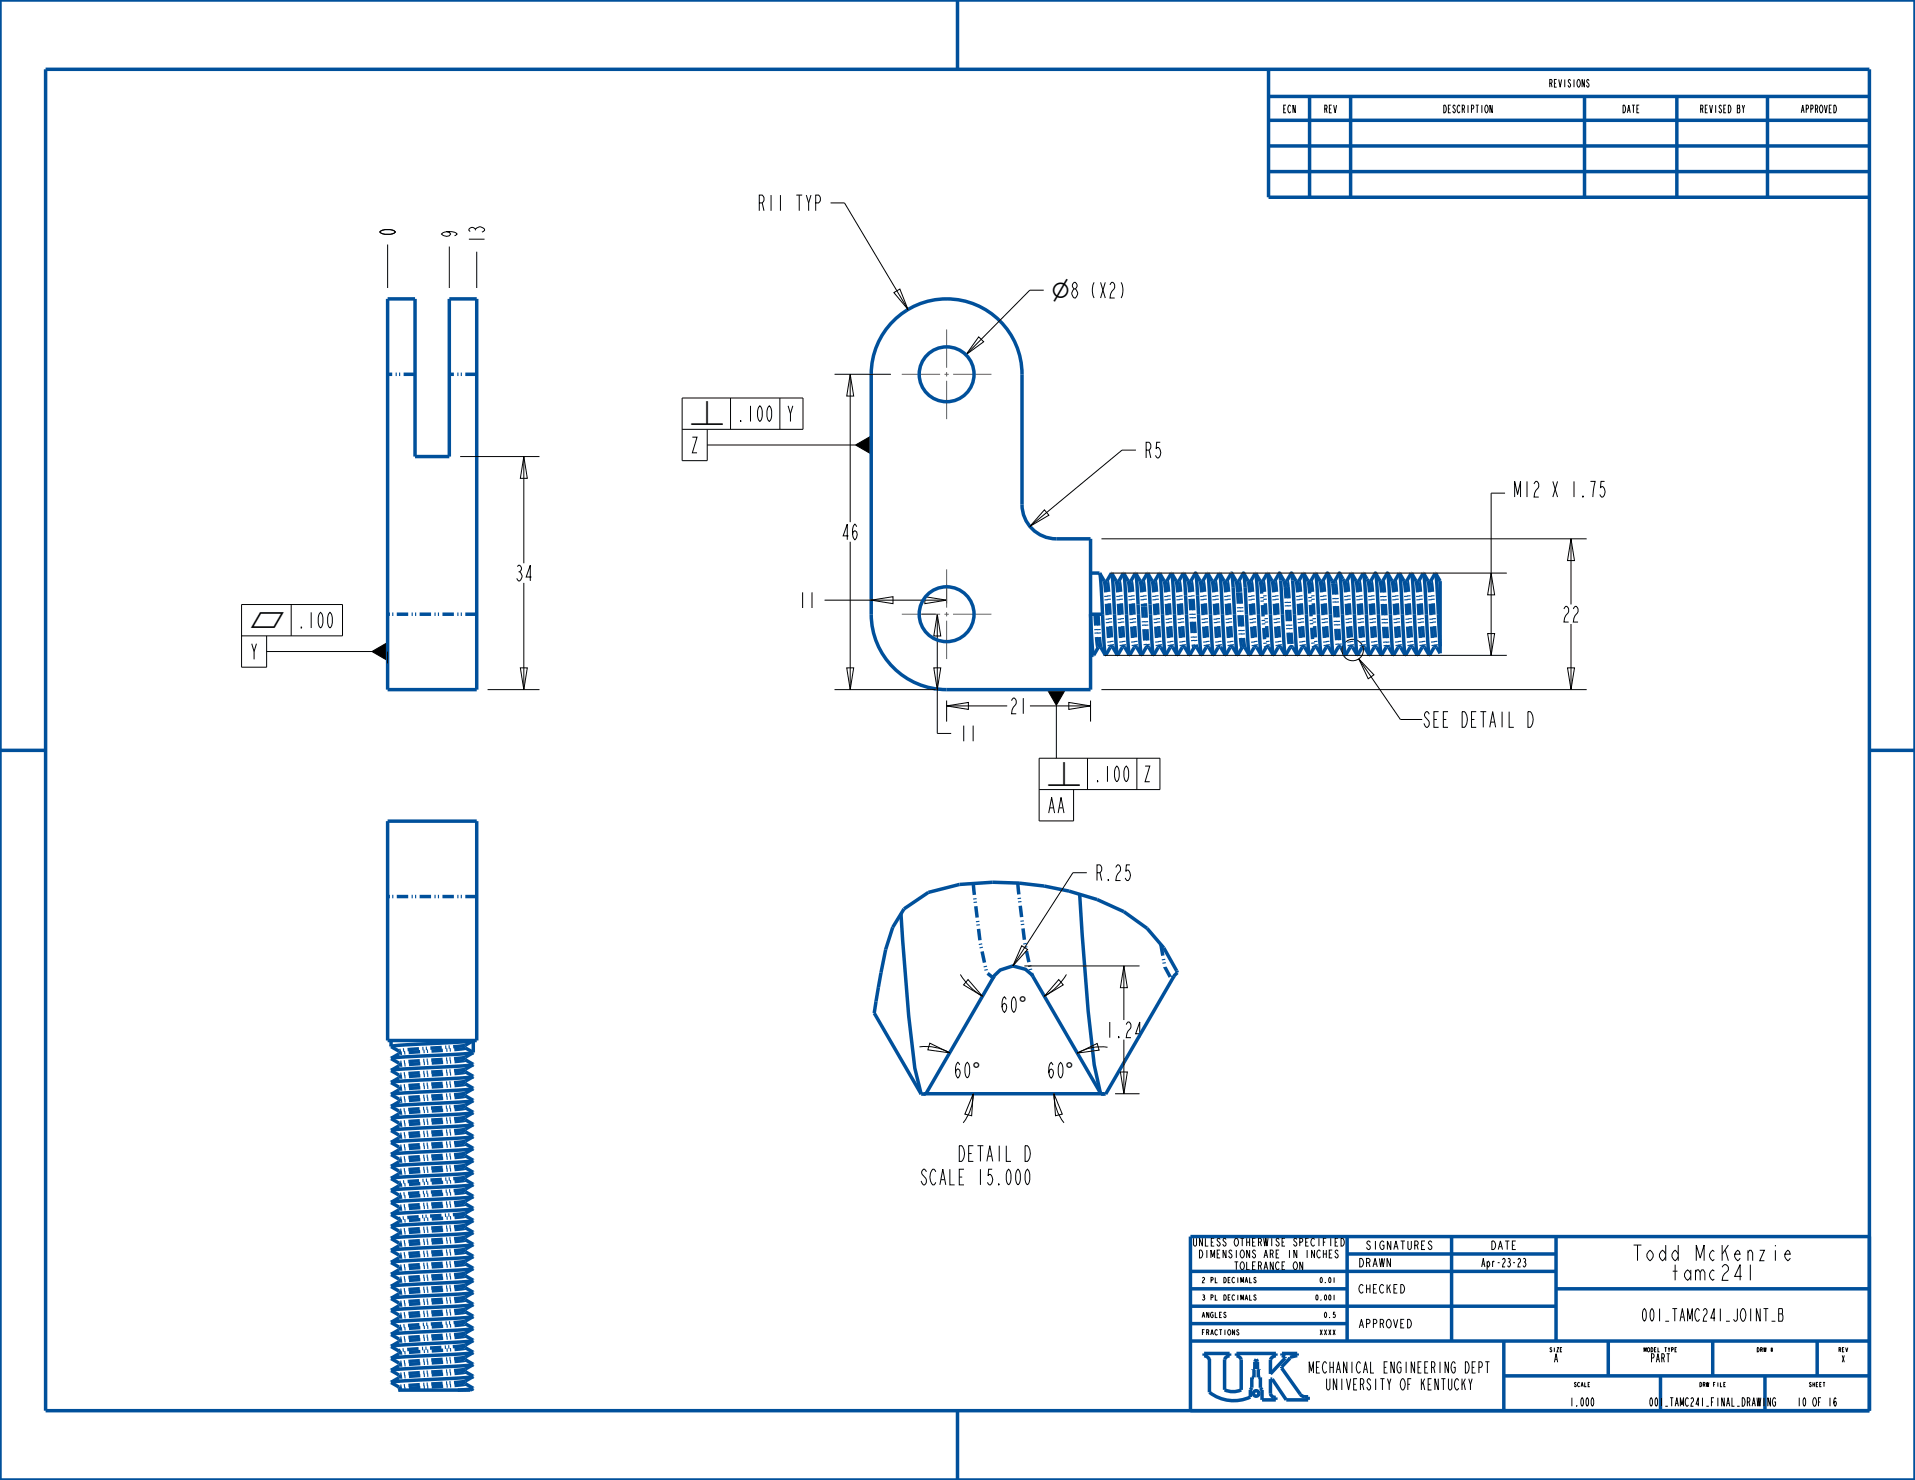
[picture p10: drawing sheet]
<svg xmlns="http://www.w3.org/2000/svg" width="279mm" height="216mm" viewBox="0 0 279 216" stroke-linecap="round" stroke-linejoin="round" font-family="sans-serif">
<g fill="none" stroke="#00509b" stroke-width=".51">
<path d="M0 0h279.4v215.9h-279.4zM6.7 10.1h266v195.7h-266zM139.7 0v10.1M185.1 10.1v18.7h87.6M185.1 17.5h87.6M185.1 14.1h87.6M191.1 14.1v14.7M197.1 14.1v14.7M231.2 14.1v14.7M244.7 14.1v14.7M257.9 14.1v14.7M185.1 25h87.6"/>
<path d="M185.1 21.3h87.6M56.6 43.6h4v23h5v-23h4v57h-13zM130.3 46.8a11 11 0 0 1 12-2.4 11 11 0 0 1 6.8 10.2v19a5 5 0 0 0 5 5h5v22h-21a11 11 0 0 1-11-11v-35a11 11 0 0 1 3.2-7.8zM160.4 83.6h.1M160.4 83.6l.2 1.5 .3 4.5M160.4 83.6l.7 1.2M160.6 94.4h.1M160.6 94.4l.7 1.2M160.9 89.6h-1.8l.1 1.2a23.4 23.4 0 0 0 .3 4.8l.7-1.2 .2-.1 .2 .1M160.9 89.6l.2 4.5 .2 1.5M161.1 84.8h.1M162.2 83.6l-.7 1.2-.2 .1-.2-.1"/>
<path d="M162.2 83.6l.8 1.3 .2-.1 .7-1.2M162.2 83.6l.2 1.5 .4 8.6 .2 1.9M162.4 94.4l-.2-.1-.2 .1-.7 1.2M162.4 94.4h.1M162.4 94.4l.6 1.2M163.9 83.6l.2 1.5 .5 8.6 .2 1.9M163.9 83.6l.7 1.2M164.1 94.4l-.2-.1-.2 .1-.7 1.2M164.1 94.4h.1M164.1 94.4l.7 1.2M164.6 84.8h.1M165.7 83.6l-.8 1.2h-.3"/>
<path d="M165.7 83.6l.8 1.3 .2-.1 .7-1.2M165.7 83.6l.2 2.1 .4 8.4 .2 1.5M165.9 94.4l-.2-.1-.2 .1-.7 1.2M165.9 94.4h.1M165.9 94.4l.6 1.2M166.5 95.6l.7-1.2 .2-.1 .2 .1 .7 1.2M167.4 83.6l.9 1.3 .2-.1 .7-1.2M167.4 83.6l.3 2.1 .4 8.4 .2 1.5M169.2 83.6l.2 1.9 .4 8.6 .2 1.5M169.2 83.6l.7 1.2M169.4 94.4l-.2-.1-.2 .1-.7 1.2M169.4 94.4h.1"/>
<path d="M169.4 94.4l.6 1.2M169.9 84.8h.1M170.9 83.6l.9 1.3 .2-.1 .7-1.2M170.9 83.6l-.7 1.2h-.3M170.9 83.6l.3 1.9 .4 8.6 .2 1.5M171.1 94.4l-.2-.1-.2 .1-.7 1.2M171.1 94.4h.1M171.1 94.4l.7 1.2M172.7 83.6l.2 2 .4 8.5 .2 1.5M172.7 83.6l.7 1.2M172.9 94.4l-.2-.1-.2 .1-.7 1.2M172.9 94.4h.1"/>
<path d="M172.9 94.4l.6 1.2M173.4 84.8h.1M173.5 95.6l.8-1.2 .2-.1 .8 1.3M174.4 83.6l-.7 1.2-.1 .1-.2-.1M174.4 83.6l.9 1.3 .2-.1 .7-1.2M174.4 83.6l.3 2 .4 8.5 .2 1.5M175.3 95.6l.8-1.3 .3 .1 .6 1.2M176.2 83.6l.8 1.3 .2-.1 .7-1.2M176.2 83.6l.2 1.5 .4 8.6 .2 1.9M177.9 83.6l.9 1.3 .2-.1 .7-1.2M177.9 83.6l.2 1.5 .5 8.6 .2 1.9M178.1 94.4l-.2-.1-.2 .1-.7 1.2"/>
<path d="M178.1 94.4h.1M178.1 94.4l.7 1.2M179.7 83.6l.7 1.2 .1 .1 .2-.1 .7-1.2M179.7 83.6l.2 2.1 .4 8.4 .2 1.5M179.9 94.4l-.2-.1-.2 .1-.7 1.2M179.9 94.4h.1M179.9 94.4l.6 1.2M181.4 83.6l.3 2.1 .4 8.4 .2 1.5M181.4 83.6l.7 1.2M181.6 94.4l-.2-.1-.2 .1-.7 1.2M181.6 94.4h.1M181.6 94.4l.7 1.2"/>
<path d="M182.1 84.8h.1M182.3 95.6l.8-1.3 .3 .1 .6 1.2M183.2 83.6l-.7 1.2h-.4M183.2 83.6l.2 1.9 .4 8.6 .2 1.5M183.2 83.6l.7 1.2M183.9 84.8h.1M184 95.6l.8-1.2 .2-.1 .8 1.3M184.9 83.6l.9 1.3 .2-.1 .7-1.2M184.9 83.6l-.7 1.2h-.3M184.9 83.6l.3 1.9 .4 8.6 .2 1.5M186.7 83.6l.7 1.2 .1 .1 .2-.1 .7-1.2M186.7 83.6l.2 1.6 .4 8.5 .2 1.9"/>
<path d="M186.9 94.4l-.2-.1-.2 .1-.7 1.2M186.9 94.4h.1M186.9 94.4l.6 1.2M187.5 95.6l.8-1.2 .2-.1 .8 1.3M188.4 83.6l.2 1.6 .5 8.5 .2 1.9M188.4 83.6l.7 1.2M189.1 84.8h.1M190.2 83.6l-.7 1.2-.2 .1-.2-.1M190.2 83.6l.2 1.5 .4 8.6 .2 1.9M190.2 83.6l.7 1.2M190.4 94.4l-.2-.1-.2 .1-.7 1.2M190.4 94.4h.1"/>
<path d="M190.4 94.4l.6 1.2M190.9 84.8h.1M191.9 83.6l-.7 1.2h-.3M191.9 83.6l.7 1.2 .3 .1 .8-1.3M191.9 83.6l.2 1.5 .5 8.6 .2 1.9M192.1 94.4l-.2-.1-.2 .1-.7 1.2M192.1 94.4h.1M192.1 94.4l.7 1.2M193.7 83.6l.8 1.3 .2-.1 .7-1.2M193.7 83.6l.2 1.5 .4 8.6 .2 1.9M193.9 94.4l-.2-.1-.2 .1-.7 1.2M193.9 94.4h.1"/>
<path d="M193.9 94.4l.6 1.2M195.4 83.6l.7 1.2 .2 .1 .2-.1 .7-1.2M195.4 83.6l.3 1.9 .4 8.6 .2 1.5M195.6 94.4l-.2-.1-.2 .1-.7 1.2M195.6 94.4h.1M195.6 94.4l.7 1.2M197.2 83.6l.2 1.5 .4 8.6 .2 1.9M197.2 83.6l.7 1.2M197.4 94.4l-.2-.1-.2 .1-.7 1.2M197.4 94.4h.1M197.4 94.4l.6 1.2M197.9 84.8h.1"/>
<path d="M198.7 94.4l-.7 1.2M198.7 94.4h.1M198.9 83.6l-.7 1.2-.2 .1-.1-.1M198.9 83.6l.2 1.5 .5 8.6 .2 1.9M198.9 83.6l.7 1.2M199.1 94.4l-.2-.1-.2 .1M199.1 94.4h.1M199.1 94.4l.7 1.2M200.7 83.6l-.7 1.2-.2 .1-.2-.1M200.7 83.6l.2 2.1 .4 8.4 .2 1.5M200.7 83.6l.7 1.2M200.9 94.4l-.2-.1-.2 .1-.7 1.2"/>
<path d="M200.9 94.4h.1M200.9 94.4l.6 1.2M201.4 84.8h.1M201.5 95.6l.7-1.2 .2-.1 .2 .1 .7 1.2M202.4 83.6l.7 1.2 .2 .1 .2-.1 .7-1.2M202.4 83.6l-.7 1.2-.1 .1-.2-.1M202.4 83.6l.3 2.1 .4 8.4 .2 1.5M203.3 95.6l.7-1.2 .2-.1 .2 .1 .6 1.2M204.2 83.6l.7 1.2 .2 .1 .1-.1 .7-1.2M204.2 83.6l.2 1.5 .4 8.6 .2 1.9M205 95.6l.7-1.2 .2-.1 .2 .1 .7 1.2M205.9 83.6l.7 1.2 .2 .1 .2-.1 .7-1.2"/>
<path d="M205.9 83.6l.3 1.9 .4 8.6 .2 1.5M206.8 95.6l.7-1.2 .2-.1 .2 .1 .6 1.2M207.7 83.6l.7 1.2 .2 .1 .1-.1M207.7 83.6l.2 1.5 .4 8.6 .2 1.9M208.7 84.8h.1M209.4 83.6l.3 1.9 .4 8.8M209.4 83.6l-.7 1.2M209.4 83.6l.7 1.2M210.1 84.8h.1M210.1 84.8v10.5l-.5-.9-.2-.1-.9 1.3M0 109.5h6.7M56.6 119.8h13v32h-13z"/>
<path d="M272.7 109.5h6.7M131.5 133.3l1.1 14.9 .9 7.6 .9 3.8M157.5 130.5l1.3 17 .9 7.9 .9 4.2M57.1 152.7l1.2 .8-.1 .2-1.1 .7M57.1 151.8v.9M57.1 154.4l1.2 .8-.1 .3-1.1 .6M57.1 159.6l1.1 .8 .1 .1-.1 .2-1.1 .7M57.1 156.1l1.2 .8v.2l-.1 .1M57.1 157.9l1.2 .8-.1 .3-1.1 .6M58.2 157.2h.1M58.2 157.2l-1.1 .7M67.9 158.1l1.1 .7"/>
<path d="M67.9 156.4l1.1 .6M67.9 158.1h.1M67.9 156.4h.1M69 158.8l-1.7 .2-8.7 .5-1.5 .1M69 153.6l-3.6 .3a65.9 65.9 0 0 0-8.3 .5M69 155.3l-3.6 .3a65.9 65.9 0 0 0-8.3 .5M69 157.1l-3.6 .3a65.9 65.9 0 0 0-8.3 .5M69 151.8l-2 .2-8.6 .5-1.3 .2M69 151.8l-1.1 .7-.1 .2 .1 .2 1.2 .6M69 158.8l-1.1 .7-.1 .1 .1 .3 1.1 .6M69 157.1l-1.1 .6-.1 .2 .1 .2M69 155.3l-1.1 .7-.1 .1 .1 .3"/>
<path d="M69 153.6l-1.1 .6-.1 .2 .1 .2 1.1 .7M69 151.8l.1 1.7M69 158.8h.1M69 157h.1M69 155.3h.1M69.1 153.5l-.1 .1M69.1 155.3h-.1M69.1 157l-.1 .1M69.1 158.8h-.1M134.4 159.6l-6.8-11.8 .9-5.9 .7-3.4 1-3.2 1.7-2.7 3.5-2.4 4.6-1.2a44.3 44.3 0 0 1 20.1 2.2l3.9 1.8 3.4 2.4 2.4 2.9 2 3.6-.5 .5-10 17.2h-.7M134.8 159.6h26.3M145 142.4l-9.9 17.2h-.7"/>
<path d="M145 142.4h.1M150.7 142.4l-1.1-1-1.8-.5-1.9 .6-.9 .9M150.7 142.4h.1M150.7 142.4l9.9 17.2M57.1 178.9l1.1 .7 .1 .2-.1 .2M57.1 177.1l1.1 .8 .1 .1-.1 .2M57.1 175.4l1.1 .7 .1 .2-.1 .2M57.1 173.6l1.1 .8 .1 .1-.1 .2M57.1 170.1l1.1 .8 .1 .1-.1 .2M57.1 171.9l1.1 .7 .1 .2-.1 .2M57.1 168.4l1.2 .8-.1 .3-1.1 .6M57.1 166.6l1.1 .8 .1 .1-.1 .2"/>
<path d="M57.1 164.9l1.2 .8-.1 .3-1.1 .6M57.1 163.1l1.2 .9-.1 .2-1.1 .7M57.1 161.4l1.1 .7 .1 .2-1.2 .8M58.2 167.7l-1.1 .7M58.2 171.2l-1.1 .7M58.2 173l-1.1 .6M58.2 174.7l-1.1 .7M58.2 176.5l-1.1 .6M58.2 178.2l-1.1 .7M58.2 180l-1.1 .6M58.2 173h.1M58.2 174.7h.1"/>
<path d="M58.2 176.5h.1M58.2 178.2h.1M58.2 167.7h.1M58.2 180h.1M58.2 171.2h.1M67.9 171.7v.4l1.1 .7M67.9 177v.3l1.1 .8M67.9 175.2v.4l1.1 .7M67.9 173.5v.3l1.1 .8M67.9 161.2l-.1 .1 .1 .3 1.1 .7M67.9 173.5h.1M67.9 175.2h.1"/>
<path d="M67.9 161.2h.1M67.9 177h.1M67.9 171.7h.1M69 179.8a65.9 65.9 0 0 1-8.3 .5l-3.6 .3M69 172.8a65.9 65.9 0 0 1-8.3 .5l-3.6 .3M69 165.8a65.9 65.9 0 0 1-8.3 .5l-3.6 .3M69 160.6l-3.6 .3a65.9 65.9 0 0 0-8.3 .5M69 174.6l-3.6 .3a65.9 65.9 0 0 0-8.3 .5M69 162.3l-3.6 .3a65.9 65.9 0 0 0-8.3 .5M69 176.3l-3.6 .3a65.9 65.9 0 0 0-8.3 .5M69 178.1l-3.6 .3a65.9 65.9 0 0 0-8.3 .5M69 167.6l-3.6 .3a65.9 65.9 0 0 0-8.3 .5"/>
<path d="M69 164.1l-3.6 .3a65.9 65.9 0 0 0-8.3 .5M69 169.3l-3.6 .3a65.9 65.9 0 0 0-8.3 .5M69 171.1l-3.6 .3a65.9 65.9 0 0 0-8.3 .5M69 178.1l-1.2 .8 .1 .2 1.1 .7M69 169.3l-1.2 .8 .1 .3 1.1 .6M69 167.6l-1.1 .6-.1 .2 .1 .2 1.1 .7M69 165.8l-1.2 .8 .1 .3 1.1 .6M69 162.3l-1.1 .7-.1 .1 .1 .3 1.1 .6M69 164.1l-1.1 .6-.1 .2 .1 .2 1.1 .7M69 172.8h.1M69 171h.1M69 160.6l-1.1 .6"/>
<path d="M69 169.3h.1M69 167.5h.1M69 165.8h.1M69 164h.1M69 162.3h.1M69 160.5h.1M69 171.1l-1.1 .6M69 172.8l-1.1 .7M69 174.6l-1.1 .6M69 176.3l-1.1 .7M69 179.8l-1.1 .7M69.1 160.5l-.1 .1"/>
<path d="M69.1 162.3h-.1M69.1 164l-.1 .1M69.1 165.8h-.1M69.1 167.5l-.1 .1M69.1 169.3h-.1M69.1 171l-.1 .1M69.1 172.8h-.1M57.1 198.1l1.2 .9-.1 .2-1.1 .7M57.1 199.9l1.2 .8-.1 .3-1.1 .6M57.1 196.4l1.1 .7 .1 .2-1.2 .8M57.1 192.9l1.1 .7 .1 .3-1.2 .7M57.1 194.6l1.1 .8 .1 .2-1.2 .8"/>
<path d="M57.1 187.6l1.1 .8 .1 .1-.1 .2M57.1 189.4l1.1 .7 .1 .2-1.2 .8M57.1 191.1l1.2 .9-.1 .2-1.1 .7M57.1 185.9l1.1 .7 .1 .2-.1 .2M57.1 184.1l1.1 .8 .1 .1-.1 .2-1.1 .7M57.1 182.4l1.2 .8-.1 .3-1.1 .6M57.1 180.6l1.1 .8 .1 .1-.1 .2M58.2 181.7l-1.1 .7M58.2 187l-1.1 .6M58.2 188.7l-1.1 .7M58.2 181.7h.1M58.2 187h.1"/>
<path d="M58.2 188.7h.1M67.9 196.2v.4l1.2 .7M67.9 182.2v.4l1.1 .7M67.9 192.7l-.1 .4 1.3 .7M67.9 185.7l-.1 .4 1.2 .7M67.9 199.7l-.1 .2 .1 .2 1.2 .7M67.9 189.2l-.1 .2 .1 .2 1.1 .7M67.9 180.5l-.1 .1 .1 .2 1.1 .8M67.9 182.2h.1M67.9 196.2h.1M67.9 192.7h.1M67.9 185.7h.1"/>
<path d="M67.9 199.7h.1M67.9 189.2h.1M67.9 180.5h.1M69 199.1l-3.6 .3a65.9 65.9 0 0 0-8.3 .5M69 193.8a65.9 65.9 0 0 1-8.3 .5l-3.6 .3M69 192.1l-3.6 .3a65.9 65.9 0 0 0-8.3 .5M69 197.3l-3.6 .3a65.9 65.9 0 0 0-8.3 .5M69 181.6l-3.6 .3a65.9 65.9 0 0 0-8.3 .5M69 183.3l-3.6 .3a65.9 65.9 0 0 0-8.3 .5M69 185.1l-3.6 .3a65.9 65.9 0 0 0-8.3 .5M69 190.3l-3.6 .3a65.9 65.9 0 0 0-8.3 .5M69 186.8a65.9 65.9 0 0 1-8.3 .5l-3.6 .3"/>
<path d="M69 195.6l-3.6 .3a65.9 65.9 0 0 0-8.3 .5M69 188.6l-3.6 .3a65.9 65.9 0 0 0-8.3 .5M69 197.3l-1.1 .7-.1 .2 1.3 .8M69 193.8l-1.1 .7-.1 .1 .1 .3 1.2 .6M69 190.3l-1.1 .7-.1 .1 .1 .2 1.1 .8M69 186.8l-1.2 .8 .1 .2 1.1 .8M69 183.3l-1.1 .7-.1 .1 .1 .2 1.1 .8M69 181.6l-1.1 .6M69 185.1l-1.1 .6M69 188.6l-1.1 .6M69 192.1l-1.1 .6M69 195.6l-1.1 .6"/>
<path d="M69 199.1l-1.1 .6M69.1 193.8h-.1M69.1 195.5l-.1 .1M69.1 197.3h-.1M69.1 199l-.1 .1M173.7 195.6h99M173.7 193.1h22.8M173.7 190.5h53.3M173.7 188h22.8M173.7 185.5h53.3M176.5 198.3v4.8a5.8 5.8 0 0 0 5.9 .7v-1l.2-.4v-1.5h.4v-1.1h-.2v-.1h.3v-1l.2-.4 .2 .4v1h.2v.1h-.1v1.1h.3v1.6l.2 .3v1.4h2v-.3a.69 .69 0 0 1-.7-.6v-2.1h.2l2.1 3h3.2v-.4a1.07 1.07 0 0 1-1.2-.4l-2.7-3.8M176.5 198.3a.96 .96 0 0 0-.8-.5v-.4h3.7v.4l-.6 .2-.1 .3v4.4a2.92 2.92 0 0 0 2.4 .1v-4.5l-.4-.4-.3-.1v-.4h5.8v.4a.96 .96 0 0 0-.8 .5v2.1l2.1-2.3v-.2l-.5-.2v-.3h2.3v.3l-1.1 .3v.1l-1.2 1.3"/>
<path d="M196.5 182.9h30.5M196.5 180.4v15.2M211.8 180.4v15.2M219.4 195.6v10.2M227 188h45.7M227 180.4v15.2M234.6 195.6v5.1M249.9 195.6v5.1M265.1 195.6v5.1M272.7 180.4h-99v25.4M57.1 201.6l1.2 .8v.2l-.2 .2h10.5l.4-.2M67.9 201.5l-.1 .1 .1 .2 1.2 .7"/>
<path d="M67.9 201.5h.1M69 200.8a65.9 65.9 0 0 1-8.3 .5l-3.6 .3M69 202.6l-2.2 .2M69 200.8l-1.1 .7M69.1 200.8h-.1M69.1 202.5l-.1 .1M139.7 205.8v10.1M219.4 200.7h53.3M242.3 200.7v5.1M257.5 200.7v5.1"/>
<circle cx="183.3" cy="203.3" r=".4"/>
</g>
<g fill="none" stroke="#000" stroke-width=".15">
<path d="M56.6 35.7v6.3M65.6 36v6M69.6 36.7v5.3M121.2 29.6h2l9.3 15.6M106.6 58.1v4.5M113.8 58.1v4.5M121.8 54.6h8.2M124 54.6l.6 3.2h-1.1zM124 54.6v21.6M130.4 42.7l.9-.5 1.2 3zM142.8 49.1l.7 .8-2.6 1.9zM152.3 42.3h-2.1l-9.3 9.5"/>
<path d="M67.1 66.6h11.6M76.4 66.6l.5 3.2h-1zM76.4 66.6v15.6M99.5 62.6h17.7v-4.5h-17.7v9.1h3.7v-4.6M103.2 64.9h21.6M124 79v21.6M124.8 64.9l2.3-1.3v2.6zM152.4 74.4l.6 .8-2.7 1.6zM160.7 78.6h70.8M165.7 65.7h-2l-13.4 11.1M219.6 71.9h-2v23.7M229.2 78.6l.5 3.2h-1z"/>
<path d="M229.2 78.6v9.6M35.2 92.8h14.8v-4.6h-14.8v9.1h3.7v-4.5M38.9 95h15.4M42.5 88.2v4.6M54.3 95l2.3-1.3v2.7zM75.9 97.4h1l-.5 3.2zM76.4 85v15.6M120.3 87.6h17.8M123.5 97.4h1.1l-.6 3.2zM127.1 87.6l3.2-.6v1.1zM134.5 89.6h2M134.9 87l3.2 .6-3.2 .5z"/>
<path d="M136.2 97.4h1.1l-.6 3.2zM136.7 89.6l.6 3.2h-1.1zM136.7 89.6v17.4h2.1M138.1 85.3v2.7M161.1 95.6h58.7M162 83.6h57.8M198.2 96.1l2.3 2.3-.9 .6zM198.2 96.1l6.1 8.9h3.2M217 92.4h1.1l-.5 3.2zM217.6 83.6l.5 3.2h-1.1zM228.7 97.4h1l-.5 3.2zM229.2 91v9.6"/>
<path d="M71.1 100.6h7.6M121.8 100.6h14.7M138.1 103l3.2-.5v1zM138.1 102.2v3.1M138.1 103h8.9M150.3 103h8.8M151.6 115.2h17.6v-4.6h-17.6v9.2h5v-4.6M152.8 100.6h2.6l-1.3 2.3zM154.1 102.9v7.7M155.9 102.5l3.2 .5-3.2 .5zM158.7 110.6v4.6M159.1 102.2v3.1"/>
<path d="M160.7 100.6h70.8M165.9 110.6v4.6M149.1 138l.8 .5-2.1 2.4zM158.6 127.3h-2.1l-8.7 13.6M134.2 152.7a6.9 6.9 0 0 1 4.4 .9M135.7 152.2l2.9 1.4-3.2-.5zM140.1 142.2l.8 1 .9 1 1.5 1.1M141.2 142.9l2.1 2.4-2.7-1.6zM142 159.6a6.9 6.9 0 0 1-1.5 4.2M142 159.6l-.2 3.2-1-.3zM149.5 140.9h16.8M153.8 159.6a6.9 6.9 0 0 0 1.4 4.2"/>
<path d="M153.8 159.6l1.2 2.9-1 .3zM154.5 142.9l.6 .8-2.7 1.6zM155.6 142.2l-.8 1-.8 1-1.6 1.1M157.2 153.6l2.9-1.4 .3 1zM161.6 152.8a6.9 6.9 0 0 0-4.4 .8M162.7 159.6h3.6M163.5 156.4h1l-.5 3.2zM164 140.9l.5 3.2h-1zM164 140.9v7.9M164 151.7v7.9M178 180.8l-.1-.2-.3 .2 .4 .6v.3l-.3 .1-.2-.3M178.6 188.9a.39 .39 0 0 1 .3 .4 .39 .39 0 0 1-.3 .4z"/>
<path d="M178.6 186.3a.39 .39 0 0 1 .3 .4 .39 .39 0 0 1-.3 .4zM188.1 182.4v1.1M188.8 184.2l.1-.1a.63 .63 0 0 1 .4 .5 .63 .63 0 0 1-.4 .6l-.2-.3v-.3zM189.2 180.8l-.2-.2-.2 .2 .4 .6v.3l-.3 .1-.2-.3M190.1 184.1v1.1l-.5-1.1v1.1M191.8 182.4v1.1l-.4-1.1v1.1"/>
<circle cx="197.4" cy="94.8" r="1.56"/>
</g>
<path d="M124.8 64.9l2.3-1.3v2.6zM54.3 95l2.3-1.3v2.7zM152.8 100.6h2.6l-1.3 2.3z" fill="#000"/>
<g fill="none" stroke="#00509b" stroke-width=".51" stroke-dasharray="1.7 .5 .2 .3 .2 .5" stroke-linecap="butt">
<path d="M60.6 54.6h-4M69.6 54.6h-4M69.6 89.6h-13M159.8 89.6v.5a18.9 18.9 0 0 0 .4 4.4v-.1M160.2 89.6l.4 4.7M160.6 94.3v.1M161.1 84.8l.2 1.7 .5 6.9 .2 1M161.5 84.8h.1a45.8 45.8 0 0 1 .4 6.3l.3 3.1M162.3 94.2l.1 .2M162.9 84.8l.2 1.7 .4 6.9 .2 1M163.2 84.8h.1a38.1 38.1 0 0 1 .5 6.1l.3 3.5M164.6 84.8l.2 1.7 .5 6.9 .2 1"/>
<path d="M165 84.8h.1a35.9 35.9 0 0 1 .4 5.9l.3 3.7M165.8 94.4h.1M166.4 84.8l.3 3.7M166.7 88.5v.5a29.3 29.3 0 0 0 .5 5.5v-.1M166.7 84.8l.2 .6 .2 3.1M167.1 88.5l.3 4.3 .2 1.6M168.1 84.8l.2 1.7 .5 6.9 .2 1M168.5 84.8h.1a39.2 39.2 0 0 1 .4 6.2l.4 3.4M169.9 84.8a67.2 67.2 0 0 1 .6 7.9l.1 1.4 .1 .3M170.2 84.8h.1a37.4 37.4 0 0 1 .5 6.1l.3 3.5M171.6 84.8l.2 1.7 .5 6.9 .2 1M172 84.8h.1a35.1 35.1 0 0 1 .4 5.9l.3 3.7"/>
<path d="M172.8 94.4h.1M173.4 84.8l.2 2.6M173.6 87.4l.1 1.2a32.8 32.8 0 0 0 .5 5.8M173.7 84.8l.2 .5 .2 2.1M174.1 87.4l.3 5.5 .2 1.5M175.1 84.8l.2 1.7 .5 6.9 .2 1M175.5 84.8l.2 1 .4 6.9 .3 1.7M176.9 84.8l.2 1.7 .4 6.9 .2 1M177.2 84.8h.1a36.8 36.8 0 0 1 .5 6l.3 3.6M178.6 84.8l.2 1.7 .5 6.9 .2 1M179 84.8h.1a34.5 34.5 0 0 1 .4 5.8l.3 3.7M179.8 94.3l.1 .1"/>
<path d="M180.4 84.8l.2 1.6M180.6 86.4l.4 6.6 .1 1.2 .1 .2M180.7 84.8l.1-.1a1.85 1.85 0 0 1 .2 1.3v.4M181 86.4l.6 7.9M181.6 94.3v.1M182.1 84.8l.3 3.5a38.3 38.3 0 0 0 .5 6.1h.1M182.5 84.8l.2 1 .4 6.9 .3 1.7M183.9 84.8v.1M183.9 84.9l.3 2.9a43.9 43.9 0 0 0 .5 6.6M184.2 84.8l.3 1 .4 6.9 .2 1.7M185.6 84.8l.2 1.7 .5 6.9 .2 1M186 84.8h.1a33.9 33.9 0 0 1 .4 5.8l.3 3.7"/>
<path d="M186.8 94.3l.1 .1M187.4 84.8l.1 .8M187.5 85.6l.2 3.3a29.7 29.7 0 0 0 .5 5.5M187.7 84.8l.2 .8M187.9 85.6l.2 1.5a56.6 56.6 0 0 0 .5 7.3M189.1 84.8l.2 1.7 .5 6.9 .2 1M189.5 84.8h.1a37.8 37.8 0 0 1 .4 6.1l.4 3.5M190.9 84.8v.1M190.9 84.9l.3 2.8a44.7 44.7 0 0 0 .5 6.7M191.2 84.8h.1a35.5 35.5 0 0 1 .5 5.9l.3 3.7M192.6 84.8l.2 1.7 .5 6.9 .2 1M193 84.8l.1 .2 .1 1 .6 8.3"/>
<path d="M193.8 94.3l.1 .1M194.4 84.8v.3M194.4 85.1l.3 3.1a39.5 39.5 0 0 0 .5 6.2M194.7 84.8l.2 .3M194.9 85.1l.1 1.4a69.5 69.5 0 0 0 .6 7.9M196.1 84.8l.2 1.7 .5 6.9 .2 1M196.5 84.8l.2 1 .4 6.9 .3 1.7M197.9 84.8l.2 1.7 .4 6.9 .2 1M198.2 84.8l.3 1 .4 6.9 .2 1.7M199.6 84.8l.2 1.7 .5 6.9 .2 1M200 84.8l.2 1 .4 6.9 .3 1.7M201.4 84.8l.3 3.5a38.1 38.1 0 0 0 .5 6.1"/>
<path d="M201.7 84.8h.1M201.8 84.8l.2 1.6 .4 6.5 .2 1.5M203.1 84.8l.2 1.7 .5 6.9 .2 1M203.5 84.8l.2 1 .4 6.9 .3 1.7M204.9 84.8l.2 1.7 .4 6.9 .2 1M205.2 84.8l.3 1 .4 6.9 .2 1.7M206.6 84.8l.2 1.7 .5 6.9 .2 1M207 84.8l.2 1 .4 6.9 .3 1.7M208.4 84.8l.2 1.7 .4 6.9 .2 1M208.7 84.8l.3 1 .4 6.9 .2 1.7M69.6 130.8h-13M142 128.9l1 8.7 1 4.3 .9 .7 .1-.2"/>
<path d="M148.5 128.8l1 8.8 .9 4.3 .3 .5M169.4 137.8l.6 3.3 .9 1.7 .4-.4M67.8 152.5l-2.9 .3a45.6 45.6 0 0 0-6.7 .5M67.9 152.5h-.1M67.9 159.9l-.2 .1-1 .1-8.3 .6M67.9 154.2l-1.8 .2-6.8 .5-1.1 .2M67.9 157.7l-1.8 .2-6.8 .5-1.1 .2M67.9 156l-1.8 .2-6.8 .4-1.1 .2M67.9 159.5l-1.8 .2-6.8 .4-1.1 .2M67.9 154.6l-1.1 .2-6.8 .5-1.8 .2M67.9 158.1l-1.1 .2-6.8 .5-1.8 .2M67.9 156.4l-1.1 .2-6.8 .4-1.8 .2"/>
<path d="M67.9 152.9l-1.3 .2-6.7 .4-1.7 .2M58.3 164.2h-.1M58.3 171.2h-.1M58.3 178.2h-.1M58.3 165.9l-.1 .1M58.3 172.9l-.1 .1M58.4 179.9l-.2 .1M58.4 160.7h-.2M58.4 167.7h-.2M58.4 174.7h-.2M67.7 177l-2.8 .3a44.6 44.6 0 0 0-6.7 .5M67.8 171.8l-2.9 .2a46.1 46.1 0 0 0-6.7 .5v.1"/>
<path d="M67.8 173.5l-2.7 .3a49.1 49.1 0 0 0-6.9 .5M67.9 161.2l-3.6 .4a37.6 37.6 0 0 0-6.1 .4v.1M67.9 175.2a66.6 66.6 0 0 1-7.9 .6l-1.4 .2-.4 .1M67.9 173.5h-.1M67.9 171.7l-.1 .1M67.9 177h-.2M67.9 166.5l-1.8 .2-6.8 .4-1.1 .2M67.9 178.7l-1.8 .2-6.8 .5-1.1 .2M67.9 172.1v.1a34 34 0 0 1-5.8 .4l-3.8 .3M67.9 179.1l-.2 .1-1.1 .1-8.2 .6M67.9 165.1v.1a34.6 34.6 0 0 1-5.9 .4l-3.7 .3M67.9 164.7l-1.8 .2-6.8 .5-1.1 .2"/>
<path d="M67.9 170.4a36.2 36.2 0 0 1-6 .5l-3.6 .3M67.9 163.4a36.8 36.8 0 0 1-6.1 .5l-3.5 .3M67.9 173.9h-.1a45.6 45.6 0 0 1-6.3 .5l-3.1 .3M67.9 166.9l-.2 .1-1 .1-8.3 .6M67.9 168.6l-1.1 .2-6.8 .5-1.8 .2M67.9 161.6l-1.1 .2-6.8 .5-1.8 .2M67.9 163l-1.8 .2-6.8 .4-1.1 .2M67.9 168.2l-1.8 .2-6.8 .5-1.1 .2M67.9 170l-1.8 .2-6.8 .4-1.1 .2M67.9 177.4a35.6 35.6 0 0 1-6 .5l-3.6 .3M67.9 175.6v.1a37.9 37.9 0 0 1-6.1 .4l-3.6 .4M58.4 186.9l-.2 .1"/>
<path d="M67.7 196.3l-2.8 .2a44.1 44.1 0 0 0-6.7 .5v.1M67.8 192.7l-2.7 .3a48.6 48.6 0 0 0-6.9 .5v.1M67.9 182.2a66.3 66.3 0 0 1-7.9 .6l-1.4 .2-.4 .1M67.9 196.2l-.2 .1M67.9 198l-1.8 .2-6.8 .4-1.1 .2M67.9 192.7h-.1M67.9 198.4l-1.1 .2-6.8 .4-1.8 .2M67.9 199.7l-1.8 .2-6.8 .5-1.1 .2M67.9 191.4l-1.1 .2-6.8 .4-1.8 .2M67.9 184l-1.8 .2-6.8 .4-1.1 .2M67.9 185.7l-1.8 .2-6.8 .5-1.1 .2M67.9 191l-1.8 .2-6.8 .4-1.1 .2"/>
<path d="M67.9 184.4l-1.1 .2-6.8 .4-1.8 .2M67.9 196.6l-1.1 .2-6.8 .5-1.8 .2M67.9 180.5l-1.8 .2-6.8 .4-1.1 .2M67.9 187.5l-1.8 .2-6.8 .4-1.1 .2M67.9 187.9a39.2 39.2 0 0 1-6.2 .5l-3.5 .3M67.9 194.9l-1.1 .2-6.8 .4-1.8 .2M67.9 180.9a39.2 39.2 0 0 1-6.2 .5l-3.5 .3M67.9 189.2l-1.8 .2-6.8 .5-1.1 .2M67.9 194.5l-1.8 .2-6.8 .4-1.1 .2M67.9 189.6l-1.1 .2-6.8 .5-1.8 .2M67.9 182.6l-1.1 .2-6.8 .5-1.8 .2M67.9 193.1l-1.1 .2-6.8 .5-1.8 .2"/>
<path d="M67.9 186.1l-.2 .1-1 .1-8.3 .6M67.9 201.9l-1.1 .2-6.8 .4-1.8 .2M67.9 201.5l-1.8 .2-6.8 .4-1.1 .2M67.9 200.1l-1.1 .2-6.8 .5-1.8 .2"/>
</g>
<path d="M56.6 96.8v-1.8" fill="none" stroke="#000" stroke-width=".15" stroke-dasharray="1.9 1.9" stroke-linecap="butt"/>
<!-- layer: 02___PRT_ALL_AXES -->
<path d="M131.6 54.6h5.6M137.8 54.6h.6M138.1 48.1v5.6M138.1 54.3v.6M138.1 55.6v5.5M139.1 54.6h5.6M131.6 89.6h5.6M137.8 89.6h.6M138.1 83.1v5.6M138.1 89.3v.6M138.1 90.6v5.5M139.1 89.6h5.6" fill="none" stroke="#785055" stroke-width=".15"/>
<g fill="none" stroke="#00509b" stroke-width=".51">
<path d="M159.1 95.6h.4M159.1 83.6h1.3"/>
<circle cx="138.1" cy="54.6" r="4"/>
<circle cx="138.1" cy="89.6" r="4"/>
</g>
<g font-size="3.1">
<text x="153.4" y="43.5">⌀8 (X2)</text>
<text x="153.4" y="43.5">⌀</text>
<text x="100.7" y="61.5">⏊</text>
<text x="36.4" y="91.6">⏥</text>
<text x="152.8" y="114">⏊</text>
<text x="148.6" y="147.7">°</text>
<text x="141.8" y="157.3">°</text>
<text x="155.4" y="157.3">°</text>
</g>
<g font-size="3">
<text x="57.7" y="34.5" transform="rotate(-90 57.7 34.5)">0</text>
<text x="66.7" y="34.8" transform="rotate(-90 66.7 34.8)">9</text>
<text x="70.7" y="35.6" transform="rotate(-90 70.7 35.6)">13</text>
<text x="110.4" y="30.7">R11 TYP</text>
<text x="107.4" y="61.5">.100</text>
<text x="114.6" y="61.5">Y</text>
<text x="100.7" y="66.1">Z</text>
<text x="166.9" y="66.8">R5</text>
<text x="220.7" y="72.5">M12 X 1.75</text>
<text x="122.7" y="78.7">46</text>
<text x="75.1" y="84.7">34</text>
<text x="116.4" y="88.7">11</text>
<text x="43.3" y="91.6">.100</text>
<text x="227.8" y="90.7">22</text>
<text x="36.4" y="96.2">Y</text>
<text x="147.2" y="104.1">21</text>
<text x="207.5" y="106.1">SEE DETAIL</text>
<text x="222.6" y="106.1">D</text>
<text x="139.9" y="108.1">11</text>
<text x="152.8" y="118.6">AA</text>
<text x="159.5" y="114">.100</text>
<text x="166.7" y="114">Z</text>
<text x="159.7" y="128.5">R.25</text>
<text x="145.9" y="147.7">60°</text>
<text x="161.2" y="151.4">1.24</text>
<text x="139.1" y="157.3">60°</text>
<text x="152.7" y="157.3">60°</text>
<text x="131.7" y="172.9">SCALE15.000</text>
<text x="136.7" y="169.4">DETAIL D</text>
<text x="234.4" y="183.9">Todd</text>
<text x="246.3" y="183.9">McKenzie</text>
<text x="241.6" y="186.8">tamc241</text>
</g>
<text font-size="2.4" x="236.2" y="192.7">001_TAMC241_JOINT_B</text>
<text font-size="2.1" fill="#00509b" x="186.8" y="200.3">MECHANICAL ENGINEERING DEPT</text>
<text font-size="2.1" x="190" y="202.8">UNIVERSITY OF KENTUCKY</text>
<g font-size="1.6">
<text x="197.7" y="182.3">SIGNATURES</text>
<text x="198.1" y="184.8">DRAWN</text>
<text x="215" y="184.8">Apr-23-23</text>
<text x="216.8" y="182.3">DATE</text>
<text x="198.1" y="188.6">CHECKED</text>
<text x="198.1" y="193.7">APPROVED</text>
<text x="226.5" y="198.7">A</text>
<text x="240.3" y="198.7">PART</text>
<text x="228.4" y="205.1">1.000</text>
<text x="237.7" y="205.1">001_TAMC241_FINAL_DRAWING10 OF 16</text>
</g>
<g font-size="1.5">
<text x="186.8" y="16.5">ECN</text>
<text x="192.8" y="16.5">REV</text>
<text x="209.4" y="16.5">DESCRIPTION</text>
<text x="225" y="12.7">REVISIONS</text>
<text x="236.2" y="16.5">DATE</text>
<text x="247" y="16.5">REVISED BY</text>
<text x="261.9" y="16.5">APPROVED</text>
<text x="170.6" y="181.8">UNLESS</text>
<text x="171.7" y="183.5">DIMENSIONS</text>
<text x="178.4" y="181.8">OTHERWISE</text>
<text x="178.4" y="185.2">TOLERANCE</text>
<text x="184" y="183.5">ARE</text>
<text x="188.5" y="183.5">IN</text>
<text x="189.6" y="181.8">SPECIFIED</text>
<text x="191.8" y="183.5">INCHES</text>
</g>
<text font-size="1.3" x="268.5" y="198.7">X</text>
<g font-size="1">
<text x="175.3" y="189.7">3</text>
<text x="175.3" y="187.1">2</text>
<text x="176.9" y="189.7">PL</text>
<text x="176.9" y="187.1">PL</text>
<text x="179.3" y="189.7">DECIMALS</text>
<text x="179.3" y="187.1">DECIMALS</text>
<text x="190.9" y="189.7">0.001</text>
<text x="191.7" y="187.1">0.01</text>
<text x="175.3" y="194.7">FRACTIONS</text>
<text x="175.3" y="192.2">ANGLES</text>
<text x="191.7" y="194.7">XXXX</text>
<text x="192.5" y="192.2">0.5</text>
</g>
<g font-size=".8">
<text x="225.7" y="197.2">SIZE</text>
<text x="239" y="197.2">MODEL</text>
<text x="242.9" y="197.2">TYPE</text>
<text x="255.9" y="197.2">DRW</text>
<text x="258.5" y="197.2">#</text>
<text x="268" y="197.2">REV</text>
<text x="229.2" y="202.3">SCALE</text>
<text x="247.3" y="202.3">DRW</text>
<text x="249.9" y="202.3">FILE</text>
<text x="263.5" y="202.3">SHEET</text>
</g>
</svg>
